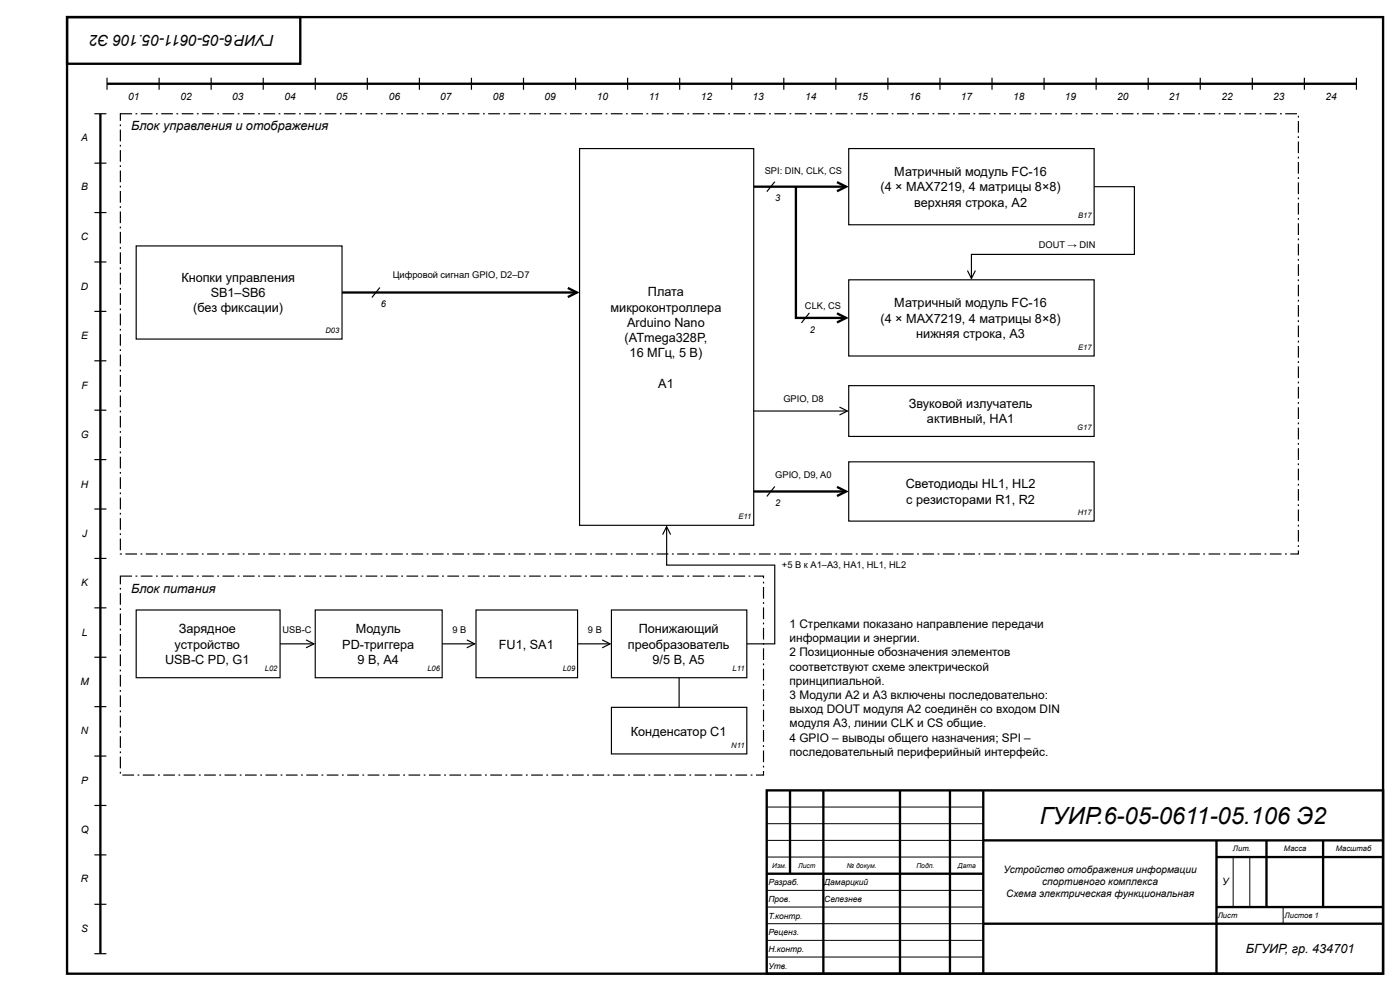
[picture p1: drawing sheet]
<svg xmlns="http://www.w3.org/2000/svg" width="420mm" height="297mm" viewBox="0 0 420 297" stroke-linecap="round" stroke-linejoin="round" font-family="sans-serif">
<g fill="none" stroke="#000" stroke-width=".7" stroke-linecap="butt">
<path d="M20.1 5.1h395v287h-395zM20.1 5.1h70v14h-70zM30.1 34.1v252M32.1 25.1h375M230.1 237.1h185v55h-185zM237.1 237.1v25M247.1 237.1v55M270.1 237.1v55M285.1 237.1v55M295.1 237.1v55M295.1 252.1h120M365.1 252.1v40"/>
<path d="M365.1 257.1h50M380.1 252.1v20M397.1 252.1v20M230.1 262.1h65M295.1 277.1h120M365.1 272.1h50"/>
</g>
<path d="M230.1 242.1h65M230.1 247.1h65M230.1 252.1h65M230.1 257.1h65M370.1 257.1v15M375.1 257.1v15M230.1 267.1h65M230.1 272.1h65M230.1 277.1h65M385.1 272.1v5M230.1 282.1h65M230.1 287.1h65" fill="none" stroke="#000" stroke-width=".3"/>
<g fill="none" stroke="#000" stroke-width=".35">
<path d="M28.3 34.1h3.6M32.1 23.3v3.6M47.8 23.3v3.6M63.4 23.3v3.6M79 23.3v3.6M94.6 23.3v3.6M110.3 23.3v3.6M125.9 23.3v3.6M141.5 23.3v3.6M157.1 23.3v3.6M172.8 23.3v3.6M188.4 23.3v3.6"/>
<path d="M204 23.3v3.6M219.6 23.3v3.6M235.3 23.3v3.6M250.9 23.3v3.6M266.5 23.3v3.6M282.1 23.3v3.6M297.7 23.3v3.6M313.4 23.3v3.6M329 23.3v3.6M344.6 23.3v3.6M360.2 23.3v3.6M375.9 23.3v3.6"/>
<path d="M391.5 23.3v3.6M407.1 23.3v3.6M28.3 48.9h3.6M28.3 63.8h3.6M28.3 78.6h3.6M28.3 93.4h3.6M28.3 108.2h3.6M28.3 123.1h3.6M28.3 137.9h3.6M28.3 152.7h3.6M28.3 167.5h3.6M28.3 182.4h3.6"/>
<path d="M28.3 197.2h3.6M28.3 212h3.6M28.3 226.8h3.6M28.3 241.7h3.6M28.3 256.5h3.6M28.3 271.3h3.6M28.3 286.1h3.6"/>
</g>
<path d="M40.7 34h.5v.3h-.5zM42.3 34h3.5v.3h-3.5zM46.8 34h.5v.3h-.5zM48.4 34h3.5v.3h-3.5zM53 34h.5v.3h-.5zM54.5 34h3.5v.3h-3.5zM59.1 34h.5v.3h-.5zM60.7 34h3.5v.3h-3.5zM65.2 34h.5v.3h-.5zM66.8 34h3.5v.3h-3.5zM71.4 34h.5v.3h-.5zM72.9 34h3.5v.3h-3.5zM77.5 34h.5v.3h-.5zM79.1 34h3.5v.3h-3.5zM83.6 34h.5v.3h-.5zM85.2 34h3.5v.3h-3.5zM89.8 34h.5v.3h-.5zM91.3 34h3.5v.3h-3.5zM95.9 34h.5v.3h-.5zM97.5 34h3.5v.3h-3.5zM102 34h.6v.3h-.6zM103.6 34h3.5v.3h-3.5zM108.2 34h.5v.3h-.5zM109.7 34h3.5v.3h-3.5zM114.3 34h.5v.3h-.5zM115.9 34h3.5v.3h-3.5zM120.4 34h.6v.3h-.6zM122 34h3.5v.3h-3.5zM126.6 34h.5v.3h-.5zM128.1 34h3.5v.3h-3.5zM132.7 34h.5v.3h-.5zM134.3 34h3.5v.3h-3.5zM138.8 34h.6v.3h-.6zM140.4 34h3.5v.3h-3.5zM145 34h.5v.3h-.5zM146.5 34h3.5v.3h-3.5zM151.1 34h.5v.3h-.5zM152.7 34h3.5v.3h-3.5zM157.2 34h.6v.3h-.6zM158.8 34h3.5v.3h-3.5zM163.4 34h.5v.3h-.5zM164.9 34h3.5v.3h-3.5zM169.5 34h.5v.3h-.5zM171.1 34h3.5v.3h-3.5zM175.6 34h.6v.3h-.6zM177.2 34h3.5v.3h-3.5zM181.8 34h.5v.3h-.5zM183.3 34h3.5v.3h-3.5zM187.9 34h.5v.3h-.5zM189.5 34h3.5v.3h-3.5zM194 34h.6v.3h-.6zM195.6 34h3.5v.3h-3.5zM200.2 34h.5v.3h-.5zM201.7 34h3.6v.3h-3.6zM206.3 34h.5v.3h-.5zM207.9 34h3.5v.3h-3.5zM212.4 34h.6v.3h-.6zM214 34h3.5v.3h-3.5zM218.6 34h.5v.3h-.5zM220.1 34h3.6v.3h-3.6zM224.7 34h.5v.3h-.5zM226.3 34h3.5v.3h-3.5zM230.8 34h.6v.3h-.6zM232.4 34h3.5v.3h-3.5zM237 34h.5v.3h-.5zM238.5 34h3.6v.3h-3.6zM243.1 34h.5v.3h-.5zM244.7 34h3.5v.3h-3.5zM249.2 34h.6v.3h-.6zM250.8 34h3.5v.3h-3.5zM255.4 34h.5v.3h-.5zM257 34h3.5v.3h-3.5zM261.5 34h.5v.3h-.5zM263.1 34h3.5v.3h-3.5zM267.6 34h.6v.3h-.6zM269.2 34h3.5v.3h-3.5zM273.8 34h.5v.3h-.5zM275.4 34h3.5v.3h-3.5zM279.9 34h.5v.3h-.5zM281.5 34h3.5v.3h-3.5zM286 34h.6v.3h-.6zM287.6 34h3.5v.3h-3.5zM292.2 34h.5v.3h-.5zM293.8 34h3.5v.3h-3.5zM298.3 34h.5v.3h-.5zM299.9 34h3.5v.3h-3.5zM304.4 34h.6v.3h-.6zM306 34h3.5v.3h-3.5zM310.6 34h.5v.3h-.5zM312.2 34h3.5v.3h-3.5zM316.7 34h.5v.3h-.5zM318.3 34h3.5v.3h-3.5zM322.8 34h.6v.3h-.6zM324.4 34h3.5v.3h-3.5zM329 34h.5v.3h-.5zM330.6 34h3.5v.3h-3.5zM335.1 34h.5v.3h-.5zM336.7 34h3.5v.3h-3.5zM341.3 34h.5v.3h-.5zM342.8 34h3.5v.3h-3.5zM347.4 34h.5v.3h-.5zM349 34h3.5v.3h-3.5zM353.5 34h.5v.3h-.5zM355.1 34h3.5v.3h-3.5zM359.7 34h.5v.3h-.5zM361.2 34h3.5v.3h-3.5zM365.8 34h.5v.3h-.5zM367.4 34h3.5v.3h-3.5zM371.9 34h.5v.3h-.5zM373.5 34h3.5v.3h-3.5zM378.1 34h.5v.3h-.5zM379.6 34h3.5v.3h-3.5zM384.2 34h.5v.3h-.5zM385.8 34h3.5v.3h-3.5zM389.5 34.7h.4v.6h-.4zM389.5 36.3h.4v3.5h-.4zM389.5 40.9h.4v.5h-.4zM389.5 42.5h.4v3.5h-.4zM389.5 47h.4v.5h-.4zM389.5 48.6h.4v3.5h-.4zM389.5 53.1h.4v.6h-.4zM389.5 54.7h.4v3.5h-.4zM389.5 59.3h.4v.5h-.4zM389.5 60.9h.4v3.5h-.4zM389.5 65.4h.4v.5h-.4zM389.5 67h.4v3.5h-.4zM389.5 71.5h.4v.6h-.4zM389.5 73.1h.4v3.5h-.4zM389.5 77.7h.4v.5h-.4zM389.5 79.3h.4v3.5h-.4zM389.5 83.8h.4v.5h-.4zM389.5 85.4h.4v3.5h-.4zM389.5 89.9h.4v.6h-.4zM389.5 91.5h.4v3.5h-.4zM389.5 96.1h.4v.5h-.4zM389.5 97.7h.4v3.5h-.4zM389.5 102.2h.4v.5h-.4zM389.5 103.8h.4v3.5h-.4zM389.5 108.4h.4v.5h-.4zM389.5 109.9h.4v3.5h-.4zM389.5 114.5h.4v.5h-.4zM389.5 116.1h.4v3.5h-.4zM389.5 120.6h.4v.5h-.4zM389.5 122.2h.4v3.5h-.4zM389.5 126.8h.4v.5h-.4zM389.5 128.3h.4v3.5h-.4zM389.5 132.9h.4v.5h-.4zM389.5 134.5h.4v3.5h-.4zM389.5 139h.4v.5h-.4zM389.5 140.6h.4v3.5h-.4zM389.5 145.2h.4v.5h-.4zM389.5 146.7h.4v3.5h-.4zM389.5 151.3h.4v.5h-.4zM389.5 152.9h.4v3.5h-.4zM389.5 157.4h.4v.5h-.4zM389.5 159h.4v3.5h-.4zM389.5 163.6h.4v.5h-.4zM387.3 166h2.4v.2h-.2v-1.1h.4v1.3h-2.6zM385.7 166h.5v.4h-.5zM381.1 166h3.5v.4h-3.5zM379.6 166h.5v.4h-.5zM375 166h3.5v.4h-3.5zM373.4 166h.5v.4h-.5zM368.9 166h3.5v.4h-3.5zM367.3 166h.5v.4h-.5zM362.7 166h3.5v.4h-3.5zM361.2 166h.5v.4h-.5zM356.6 166h3.5v.4h-3.5zM355 166h.5v.4h-.5zM350.5 166h3.5v.4h-3.5zM348.9 166h.5v.4h-.5zM344.3 166h3.5v.4h-3.5zM342.8 166h.5v.4h-.5zM338.2 166h3.5v.4h-3.5zM336.6 166h.5v.4h-.5zM332.1 166h3.5v.4h-3.5zM330.5 166h.5v.4h-.5zM325.9 166h3.5v.4h-3.5zM324.4 166h.5v.4h-.5zM319.8 166h3.5v.4h-3.5zM318.2 166h.5v.4h-.5zM313.7 166h3.5v.4h-3.5zM312.1 166h.5v.4h-.5zM307.5 166h3.5v.4h-3.5zM305.9 166h.6v.4h-.6zM301.4 166h3.5v.4h-3.5zM299.8 166h.5v.4h-.5zM295.3 166h3.5v.4h-3.5zM293.7 166h.5v.4h-.5zM289.1 166h3.5v.4h-3.5zM287.5 166h.6v.4h-.6zM283 166h3.5v.4h-3.5zM281.4 166h.5v.4h-.5zM276.9 166h3.5v.4h-3.5zM275.3 166h.5v.4h-.5zM270.7 166h3.5v.4h-3.5zM269.1 166h.6v.4h-.6zM264.6 166h3.5v.4h-3.5zM263 166h.5v.4h-.5zM258.5 166h3.5v.4h-3.5zM256.9 166h.5v.4h-.5zM252.3 166h3.5v.4h-3.5zM250.7 166h.6v.4h-.6zM246.2 166h3.5v.4h-3.5zM244.6 166h.5v.4h-.5zM240.1 166h3.5v.4h-3.5zM238.5 166h.5v.4h-.5zM233.9 166h3.5v.4h-3.5zM232.3 166h.6v.4h-.6zM227.8 166h3.5v.4h-3.5zM226.2 166h.5v.4h-.5zM221.7 166h3.5v.4h-3.5zM220.1 166h.5v.4h-.5zM215.5 166h3.5v.4h-3.5zM213.9 166h.6v.4h-.6zM209.4 166h3.5v.4h-3.5zM207.8 166h.5v.4h-.5zM203.2 166h3.6v.4h-3.6zM201.7 166h.5v.4h-.5zM197.1 166h3.5v.4h-3.5zM195.5 166h.6v.4h-.6zM191 166h3.5v.4h-3.5zM189.4 166h.5v.4h-.5zM184.8 166h3.6v.4h-3.6zM183.3 166h.5v.4h-.5zM178.7 166h3.5v.4h-3.5zM177.1 166h.6v.4h-.6zM172.6 166h3.5v.4h-3.5zM171 166h.5v.4h-.5zM166.4 166h3.6v.4h-3.6zM164.9 166h.5v.4h-.5zM160.3 166h3.5v.4h-3.5zM158.7 166h.6v.4h-.6zM154.2 166h3.5v.4h-3.5zM152.6 166h.5v.4h-.5zM148 166h3.5v.4h-3.5zM146.5 166h.5v.4h-.5zM141.9 166h3.5v.4h-3.5zM140.3 166h.6v.4h-.6zM135.8 166h3.5v.4h-3.5zM134.2 166h.5v.4h-.5zM129.6 166h3.5v.4h-3.5zM128.1 166h.5v.4h-.5zM123.5 166h3.5v.4h-3.5zM121.9 166h.6v.4h-.6zM117.4 166h3.5v.4h-3.5zM115.8 166h.5v.4h-.5zM111.2 166h3.5v.4h-3.5zM109.7 166h.5v.4h-.5zM105.1 166h3.5v.4h-3.5zM103.5 166h.6v.4h-.6zM99 166h3.5v.4h-3.5zM97.4 166h.5v.4h-.5zM92.8 166h3.5v.4h-3.5zM91.3 166h.5v.4h-.5zM86.7 166h3.5v.4h-3.5zM85.1 166h.6v.4h-.6zM80.6 166h3.5v.4h-3.5zM79 166h.5v.4h-.5zM74.4 166h3.5v.4h-3.5zM72.9 166h.5v.4h-.5zM68.3 166h3.5v.4h-3.5zM66.7 166h.6v.4h-.6zM62.2 166h3.5v.4h-3.5zM60.6 166h.5v.4h-.5zM56 166h3.5v.4h-3.5zM54.5 166h.5v.4h-.5zM49.9 166h3.5v.4h-3.5zM48.3 166h.5v.4h-.5zM43.8 166h3.5v.4h-3.5zM42.2 166h.5v.4h-.5zM37.6 166h3.5v.4h-3.5zM36 166.1l.6-.1v.4h-.6zM36 161.6h.3v3.5h-.3zM36 160h.3v.5h-.3zM36 155.4h.3v3.5h-.3zM36 153.9h.3v.5h-.3zM36 149.3h.3v3.5h-.3zM36 147.7h.3v.6h-.3zM36 143.2h.3v3.5h-.3zM36 141.6h.3v.5h-.3zM36 137h.3v3.5h-.3zM36 135.5h.3v.5h-.3zM36 130.9h.3v3.5h-.3zM36 129.3h.3v.6h-.3zM36 124.8h.3v3.5h-.3zM36 123.2h.3v.5h-.3zM36 118.6h.3v3.5h-.3zM36 117.1h.3v.5h-.3zM36 112.5h.3v3.5h-.3zM36 110.9h.3v.6h-.3zM36 106.4h.3v3.5h-.3zM36 104.8h.3v.5h-.3zM36 100.2h.3v3.5h-.3zM36 98.7h.3v.5h-.3zM36 94.1h.3v3.5h-.3zM36 92.5h.3v.5h-.3zM36 88h.3v3.5h-.3zM36 86.4h.3v.5h-.3zM36 81.8h.3v3.5h-.3zM36 80.3h.3v.5h-.3zM36 75.7h.3v3.5h-.3zM36 74.1h.3v.5h-.3zM36 69.6h.3v3.5h-.3zM36 68h.3v.5h-.3zM36 63.4h.3v3.5h-.3zM36 61.9h.3v.5h-.3zM36 57.3h.3v3.5h-.3zM36 55.7h.3v.5h-.3zM36 51.2h.3v3.5h-.3zM36 49.6h.3v.5h-.3zM36 45h.3v3.5h-.3zM36 43.5h.3v.5h-.3zM36 38.9h.3v3.5h-.3zM36 37.3h.3v.5h-.3zM36 34h3.6v.3h-3.5v-.2h.2v2.2h-.3z" fill="#000"/>
<path d="M173.9 44.6h52.3v113h-52.3z" fill="#fff"/>
<path d="M173.9 44.6h52.3v113h-52.3z" fill="none" stroke="#000" stroke-width=".35"/>
<path d="M40.9 73.8h61.8v27.9h-61.8z" fill="#fff"/>
<path d="M40.9 73.8h61.8v27.9h-61.8zM114 86.3l-2.4 3" fill="none" stroke="#000" stroke-width=".35"/>
<path d="M102.7 87.8h69.7M170.4 86.4l2.8 1.4-2.8 1.3" fill="none" stroke="#000" stroke-width=".7" stroke-linecap="butt"/>
<path d="M254.7 44.6h73.7v22.8h-73.7z" fill="#fff"/>
<path d="M254.7 44.6h73.7v22.8h-73.7z" fill="none" stroke="#000" stroke-width=".35"/>
<path d="M254.7 83.9h73.7v22.9h-73.7z" fill="#fff"/>
<path d="M232.6 54.5l-2.4 3M328.4 56h12.1v20.3h-48.9v6.9M242.9 93.9l-2.4 3M254.7 83.9h73.7v22.9h-73.7zM290.4 81.2l1.2 2.4 1.2-2.4" fill="none" stroke="#000" stroke-width=".35"/>
<path d="M226.2 56h27M238.9 56v39.4h14.3M251.2 54.6l2.8 1.4-2.8 1.4M251.2 94l2.8 1.4-2.8 1.3" fill="none" stroke="#000" stroke-width=".7" stroke-linecap="butt"/>
<path d="M254.7 115.7h73.7v15.2h-73.7z" fill="#fff"/>
<path d="M254.7 115.7h73.7v15.2h-73.7zM226.2 123.3h27.8M252 122.1l2.3 1.2-2.3 1.2" fill="none" stroke="#000" stroke-width=".35"/>
<path d="M254.7 138.6h73.7v17.7h-73.7z" fill="#fff"/>
<path d="M254.7 138.6h73.7v17.7h-73.7zM232.6 145.9l-2.4 3" fill="none" stroke="#000" stroke-width=".35"/>
<path d="M226.2 147.4h27M251.2 146.1l2.8 1.3-2.8 1.4" fill="none" stroke="#000" stroke-width=".7" stroke-linecap="butt"/>
<path d="M40.7 172.7h.5v.3h-.5zM42.3 172.7h3.5v.3h-3.5zM46.8 172.7h.5v.3h-.5zM48.4 172.7h3.5v.3h-3.5zM53 172.7h.5v.3h-.5zM54.5 172.7h3.5v.3h-3.5zM59.1 172.7h.5v.3h-.5zM60.7 172.7h3.5v.3h-3.5zM65.2 172.7h.5v.3h-.5zM66.8 172.7h3.5v.3h-3.5zM71.4 172.7h.5v.3h-.5zM72.9 172.7h3.5v.3h-3.5zM77.5 172.7h.5v.3h-.5zM79.1 172.7h3.5v.3h-3.5zM83.6 172.7h.5v.3h-.5zM85.2 172.7h3.5v.3h-3.5zM89.8 172.7h.5v.3h-.5zM91.3 172.7h3.5v.3h-3.5zM95.9 172.7h.5v.3h-.5zM97.5 172.7h3.5v.3h-3.5zM102 172.7h.6v.3h-.6zM103.6 172.7h3.5v.3h-3.5zM108.2 172.7h.5v.3h-.5zM109.7 172.7h3.5v.3h-3.5zM114.3 172.7h.5v.3h-.5zM115.9 172.7h3.5v.3h-3.5zM120.4 172.7h.6v.3h-.6zM122 172.7h3.5v.3h-3.5zM126.6 172.7h.5v.3h-.5zM128.1 172.7h3.5v.3h-3.5zM132.7 172.7h.5v.3h-.5zM134.3 172.7h3.5v.3h-3.5zM138.8 172.7h.6v.3h-.6zM140.4 172.7h3.5v.3h-3.5zM145 172.7h.5v.3h-.5zM146.5 172.7h3.5v.3h-3.5zM151.1 172.7h.5v.3h-.5zM152.7 172.7h3.5v.3h-3.5zM157.2 172.7h.6v.3h-.6zM158.8 172.7h3.5v.3h-3.5zM163.4 172.7h.5v.3h-.5zM164.9 172.7h3.5v.3h-3.5zM169.5 172.7h.5v.3h-.5zM171.1 172.7h3.5v.3h-3.5zM175.6 172.7h.6v.3h-.6zM177.2 172.7h3.5v.3h-3.5zM181.8 172.7h.5v.3h-.5zM183.3 172.7h3.5v.3h-3.5zM187.9 172.7h.5v.3h-.5zM189.5 172.7h3.5v.3h-3.5zM194 172.7h.6v.3h-.6zM195.6 172.7h3.5v.3h-3.5zM200.2 172.7h.5v.3h-.5zM201.7 172.7h3.6v.3h-3.6zM206.3 172.7h.5v.3h-.5zM207.9 172.7h3.5v.3h-3.5zM212.4 172.7h.6v.3h-.6zM214 172.7h3.5v.3h-3.5zM218.6 172.7h.5v.3h-.5zM220.1 172.7h3.6v.3h-3.6zM224.7 172.7h.5v.3h-.5zM226.3 172.7h3v.8h-.3v-.7h.2v.2h-2.9zM229 174.5h.3v.5h-.3zM229 176.1h.3v3.5h-.3zM229 180.7h.3v.5h-.3zM229 182.2h.3v3.5h-.3zM229 186.8h.3v.5h-.3zM229 188.4h.3v3.5h-.3zM229 192.9h.3v.5h-.3zM229 194.5h.3v3.5h-.3zM229 199.1h.3v.5h-.3zM229 200.6h.3v3.5h-.3zM229 205.2h.3v.5h-.3zM229 206.8h.3v3.5h-.3zM229 211.3h.3v.5h-.3zM229 212.9h.3v3.5h-.3zM229 217.5h.3v.5h-.3zM229 219h.3v3.5h-.3zM229 223.6h.3v.5h-.3zM229 225.2h.3v3.5h-.3zM229 229.7h.3v.5h-.3zM226.9 232.4h2.3v.1h-.2v-1.2h.3v1.4h-2.4zM225.3 232.4h.5v.3h-.5zM220.8 232.4h3.5v.3h-3.5zM219.2 232.4h.5v.3h-.5zM214.6 232.4h3.5v.3h-3.5zM213 232.4h.6v.3h-.6zM208.5 232.4h3.5v.3h-3.5zM206.9 232.4h.5v.3h-.5zM202.4 232.4h3.5v.3h-3.5zM200.8 232.4h.5v.3h-.5zM196.2 232.4h3.5v.3h-3.5zM194.6 232.4h.6v.3h-.6zM190.1 232.4h3.5v.3h-3.5zM188.5 232.4h.5v.3h-.5zM184 232.4h3.5v.3h-3.5zM182.4 232.4h.5v.3h-.5zM177.8 232.4h3.5v.3h-3.5zM176.2 232.4h.6v.3h-.6zM171.7 232.4h3.5v.3h-3.5zM170.1 232.4h.5v.3h-.5zM165.6 232.4h3.5v.3h-3.5zM164 232.4h.5v.3h-.5zM159.4 232.4h3.5v.3h-3.5zM157.8 232.4h.6v.3h-.6zM153.3 232.4h3.5v.3h-3.5zM151.7 232.4h.5v.3h-.5zM147.1 232.4h3.6v.3h-3.6zM145.6 232.4h.5v.3h-.5zM141 232.4h3.5v.3h-3.5zM139.4 232.4h.6v.3h-.6zM134.9 232.4h3.5v.3h-3.5zM133.3 232.4h.5v.3h-.5zM128.7 232.4h3.6v.3h-3.6zM127.2 232.4h.5v.3h-.5zM122.6 232.4h3.5v.3h-3.5zM121 232.4h.6v.3h-.6zM116.5 232.4h3.5v.3h-3.5zM114.9 232.4h.5v.3h-.5zM110.3 232.4h3.6v.3h-3.6zM108.8 232.4h.5v.3h-.5zM104.2 232.4h3.5v.3h-3.5zM102.6 232.4h.6v.3h-.6zM98.1 232.4h3.5v.3h-3.5zM96.5 232.4h.5v.3h-.5zM91.9 232.4h3.5v.3h-3.5zM90.4 232.4h.5v.3h-.5zM85.8 232.4h3.5v.3h-3.5zM84.2 232.4h.6v.3h-.6zM79.7 232.4h3.5v.3h-3.5zM78.1 232.4h.5v.3h-.5zM73.5 232.4h3.5v.3h-3.5zM72 232.4h.5v.3h-.5zM67.4 232.4h3.5v.3h-3.5zM65.8 232.4h.6v.3h-.6zM61.3 232.4h3.5v.3h-3.5zM59.7 232.4h.5v.3h-.5zM55.1 232.4h3.5v.3h-3.5zM53.6 232.4h.5v.3h-.5zM49 232.4h3.5v.3h-3.5zM47.4 232.4h.6v.3h-.6zM42.9 232.4h3.5v.3h-3.5zM41.3 232.4h.5v.3h-.5zM36.7 232.4h3.5v.3h-3.5zM36 231.6h.3v.5h-.3zM36 227h.3v3.5h-.3zM36 225.4h.3v.6h-.3zM36 220.9h.3v3.5h-.3zM36 219.3h.3v.5h-.3zM36 214.7h.3v3.5h-.3zM36 213.2h.3v.5h-.3zM36 208.6h.3v3.5h-.3zM36 207h.3v.6h-.3zM36 202.5h.3v3.5h-.3zM36 200.9h.3v.5h-.3zM36 196.3h.3v3.5h-.3zM36 194.8h.3v.5h-.3zM36 190.2h.3v3.5h-.3zM36 188.6h.3v.6h-.3zM36 184.1h.3v3.5h-.3zM36 182.5h.3v.5h-.3zM36 177.9h.3v3.5h-.3zM36 176.4h.3v.5h-.3zM36 172.7h3.6v.3h-3.5v-.2h.2v2.5h-.3z" fill="#000"/>
<path d="M40.9 183h43.2v20.3h-43.2z" fill="#fff"/>
<path d="M40.9 183h43.2v20.3h-43.2z" fill="none" stroke="#000" stroke-width=".35"/>
<path d="M94.6 183h38.1v20.3h-38.1z" fill="#fff"/>
<path d="M94.6 183h38.1v20.3h-38.1z" fill="none" stroke="#000" stroke-width=".35"/>
<path d="M142.9 183h30.5v20.3h-30.5z" fill="#fff"/>
<path d="M142.9 183h30.5v20.3h-30.5z" fill="none" stroke="#000" stroke-width=".35"/>
<path d="M183.5 183h40.7v20.3h-40.7z" fill="#fff"/>
<path d="M84.1 193.2h9.7M91.8 192l2.4 1.2-2.4 1.2M132.7 193.2h9.4M140.1 192l2.4 1.2-2.4 1.2M173.4 193.2h9.3M180.7 192l2.4 1.2-2.4 1.2M183.5 183h40.7v20.3h-40.7z" fill="none" stroke="#000" stroke-width=".35"/>
<path d="M183.5 212.2h40.7v14h-40.7z" fill="#fff"/>
<path d="M200.1 158.4v11.1h32.4v23.7h-8.3M198.9 160.4l1.2-2.4 1.2 2.4M183.5 212.2h40.7v14h-40.7zM203.8 203.3v8.9" fill="none" stroke="#000" stroke-width=".35"/>
<text font-size="7.1" x="312.1" y="247.1">ГУИР.6-05-0611-05.106 Э2</text>
<text font-size="4.6" x="82.3" y="10.5" transform="rotate(-180 82.3 10.5)">ГУИР.6-05-0611-05.106 Э2</text>
<g font-size="3.8">
<text x="39.4" y="39.1">Блок управления и отображения</text>
<text x="268.4" y="52.8">Матричный модуль FC-16</text>
<text x="264.3" y="57.4">(4 × MAX7219, 4 матрицы 8×8)</text>
<text x="274.4" y="62">верхняя строка, A2</text>
<text x="54.4" y="84.6">Кнопки управления</text>
<text x="63.2" y="89.2">SB1–SB6</text>
<text x="194.5" y="88.9">Плата</text>
<text x="58" y="93.7">(без фиксации)</text>
<text x="183.3" y="93.5">микроконтроллера</text>
<text x="268.4" y="92.2">Матричный модуль FC-16</text>
<text x="188.2" y="98">Arduino Nano</text>
<text x="264.3" y="96.8">(4 × MAX7219, 4 матрицы 8×8)</text>
<text x="275" y="101.3">нижняя строка, A3</text>
<text x="187.5" y="102.6">(ATmega328P,</text>
<text x="189" y="107.2">16 МГц, 5 В)</text>
<text x="197.6" y="116.3">A1</text>
<text x="272.8" y="122.4">Звуковой излучатель</text>
<text x="278.2" y="127">активный, HA1</text>
<text x="271.9" y="146.6">Светодиоды HL1, HL2</text>
<text x="272" y="151.1">с резисторами R1, R2</text>
<text x="39.4" y="177.8">Блок питания</text>
<text x="53.7" y="190">Зарядное</text>
<text x="106.8" y="190">Модуль</text>
<text x="191.7" y="190">Понижающий</text>
<text x="52.4" y="194.6">устройство</text>
<text x="102.7" y="194.6">PD-триггера</text>
<text x="149.7" y="194.6">FU1, SA1</text>
<text x="188.4" y="194.6">преобразователь</text>
<text x="49.5" y="199.1">USB-C PD, G1</text>
<text x="107.3" y="199.1">9 В, A4</text>
<text x="195.9" y="199.1">9/5 В, A5</text>
<text x="189.4" y="220.7">Конденсатор C1</text>
<text x="374" y="286">БГУИР, гр. 434701</text>
</g>
<g font-size="3.6">
<text x="237" y="188.5">1 Стрелками показано направление передачи</text>
<text x="237" y="192.5">информации и энергии.</text>
<text x="237" y="196.8">2 Позиционные обозначения элементов</text>
<text x="237" y="201.2">соответствуют схеме электрической</text>
<text x="237" y="205.5">принципиальной.</text>
<text x="237" y="209.8">3 Модули A2 и A3 включены последовательно:</text>
<text x="237" y="213.9">выход DOUT модуля A2 соединён со входом DIN</text>
<text x="237" y="218.2">модуля A3, линии CLK и CS общие.</text>
<text x="237" y="222.5">4 GPIO – выводы общего назначения; SPI –</text>
<text x="237" y="226.8">последовательный периферийный интерфейс.</text>
</g>
<g font-size="3">
<text x="38.4" y="30">01</text>
<text x="54.2" y="30">02</text>
<text x="69.7" y="30">03</text>
<text x="85.4" y="30">04</text>
<text x="100.9" y="30">05</text>
<text x="116.7" y="30">06</text>
<text x="132.2" y="30">07</text>
<text x="147.9" y="30">08</text>
<text x="163.4" y="30">09</text>
<text x="179.1" y="30">10</text>
<text x="194.8" y="30">11</text>
<text x="210.4" y="30">12</text>
<text x="225.9" y="30">13</text>
<text x="241.6" y="30">14</text>
<text x="257.1" y="30">15</text>
<text x="272.9" y="30">16</text>
<text x="288.4" y="30">17</text>
<text x="304.1" y="30">18</text>
<text x="319.6" y="30">19</text>
<text x="335.4" y="30">20</text>
<text x="350.8" y="30">21</text>
<text x="366.6" y="30">22</text>
<text x="382.1" y="30">23</text>
<text x="397.8" y="30">24</text>
<text x="24.4" y="42.4">A</text>
<text x="24.4" y="57.1">B</text>
<text x="24.3" y="72.1">C</text>
<text x="24.3" y="86.9">D</text>
<text x="24.4" y="101.6">E</text>
<text x="24.5" y="116.6">F</text>
<text x="24.2" y="131.3">G</text>
<text x="24.3" y="146.3">H</text>
<text x="24.6" y="161">J</text>
<text x="24.4" y="175.8">K</text>
<text x="24.6" y="190.8">L</text>
<text x="24.1" y="205.5">M</text>
<text x="24.3" y="220.2">N</text>
<text x="24.4" y="235.2">P</text>
<text x="24.2" y="249.9">Q</text>
<text x="301.2" y="261.9">Устройство отображения информации</text>
<text x="24.3" y="264.7">R</text>
<text x="302" y="269.2">Схема электрическая функциональная</text>
<text x="312.8" y="265.4">спортивного комплекса</text>
<text x="366.8" y="265.4">У</text>
<text x="24.4" y="279.6">S</text>
</g>
<g font-size="2.8">
<text x="229.5" y="52.1">SPI: DIN, CLK, CS</text>
<text x="232.7" y="60.5">3</text>
<text x="311.8" y="74.4">DOUT → DIN</text>
<text x="117.9" y="83.3">Цифровой сигнал GPIO, D2–D7</text>
<text x="114.3" y="92.2">6</text>
<text x="241.6" y="92.7">CLK, CS</text>
<text x="243.1" y="99.8">2</text>
<text x="235.1" y="120.6">GPIO, D8</text>
<text x="232.7" y="143.5">GPIO, D9, A0</text>
<text x="232.7" y="151.9">2</text>
<text x="234.7" y="170.4">+5 В к A1–A3, HA1, HL1, HL2</text>
<text x="84.8" y="190">USB-C</text>
<text x="135.8" y="190">9 В</text>
<text x="176.5" y="190">9 В</text>
</g>
<g font-size="2.5">
<text x="230.6" y="265.4">Разраб.</text>
<text x="247.4" y="265.4">Дамарцкий</text>
<text x="230.6" y="270.5">Пров.</text>
<text x="230.6" y="275.6">Т.контр.</text>
<text x="247.4" y="270.5">Селезнев</text>
<text x="230.6" y="280.4">Реценз.</text>
<text x="230.6" y="285.5">Н.контр.</text>
<text x="230.6" y="290.6">Утв.</text>
</g>
<g font-size="2.3">
<text x="323.6" y="65.5">B17</text>
<text x="97.7" y="99.8">D03</text>
<text x="323.6" y="104.9">E17</text>
<text x="323.3" y="129">G17</text>
<text x="221.6" y="155.7">E11</text>
<text x="323.5" y="154.4">H17</text>
<text x="79.5" y="201.4">L02</text>
<text x="128.3" y="201.4">L06</text>
<text x="168.9" y="201.4">L09</text>
<text x="219.9" y="201.4">L11</text>
<text x="219.5" y="224.3">N11</text>
<text x="370.1" y="255.3">Лит.</text>
<text x="385.4" y="255.3">Масса</text>
<text x="400.9" y="255.3">Масштаб</text>
<text x="365.5" y="275.3">Лист</text>
<text x="385.6" y="275.3">Листов 1</text>
</g>
<g font-size="2">
<text x="231.8" y="260.3">Изм.</text>
<text x="239.6" y="260.3">Лист</text>
<text x="254.2" y="260.3">№ докум.</text>
<text x="275" y="260.3">Подп.</text>
<text x="287.5" y="260.3">Дата</text>
</g>
</svg>
